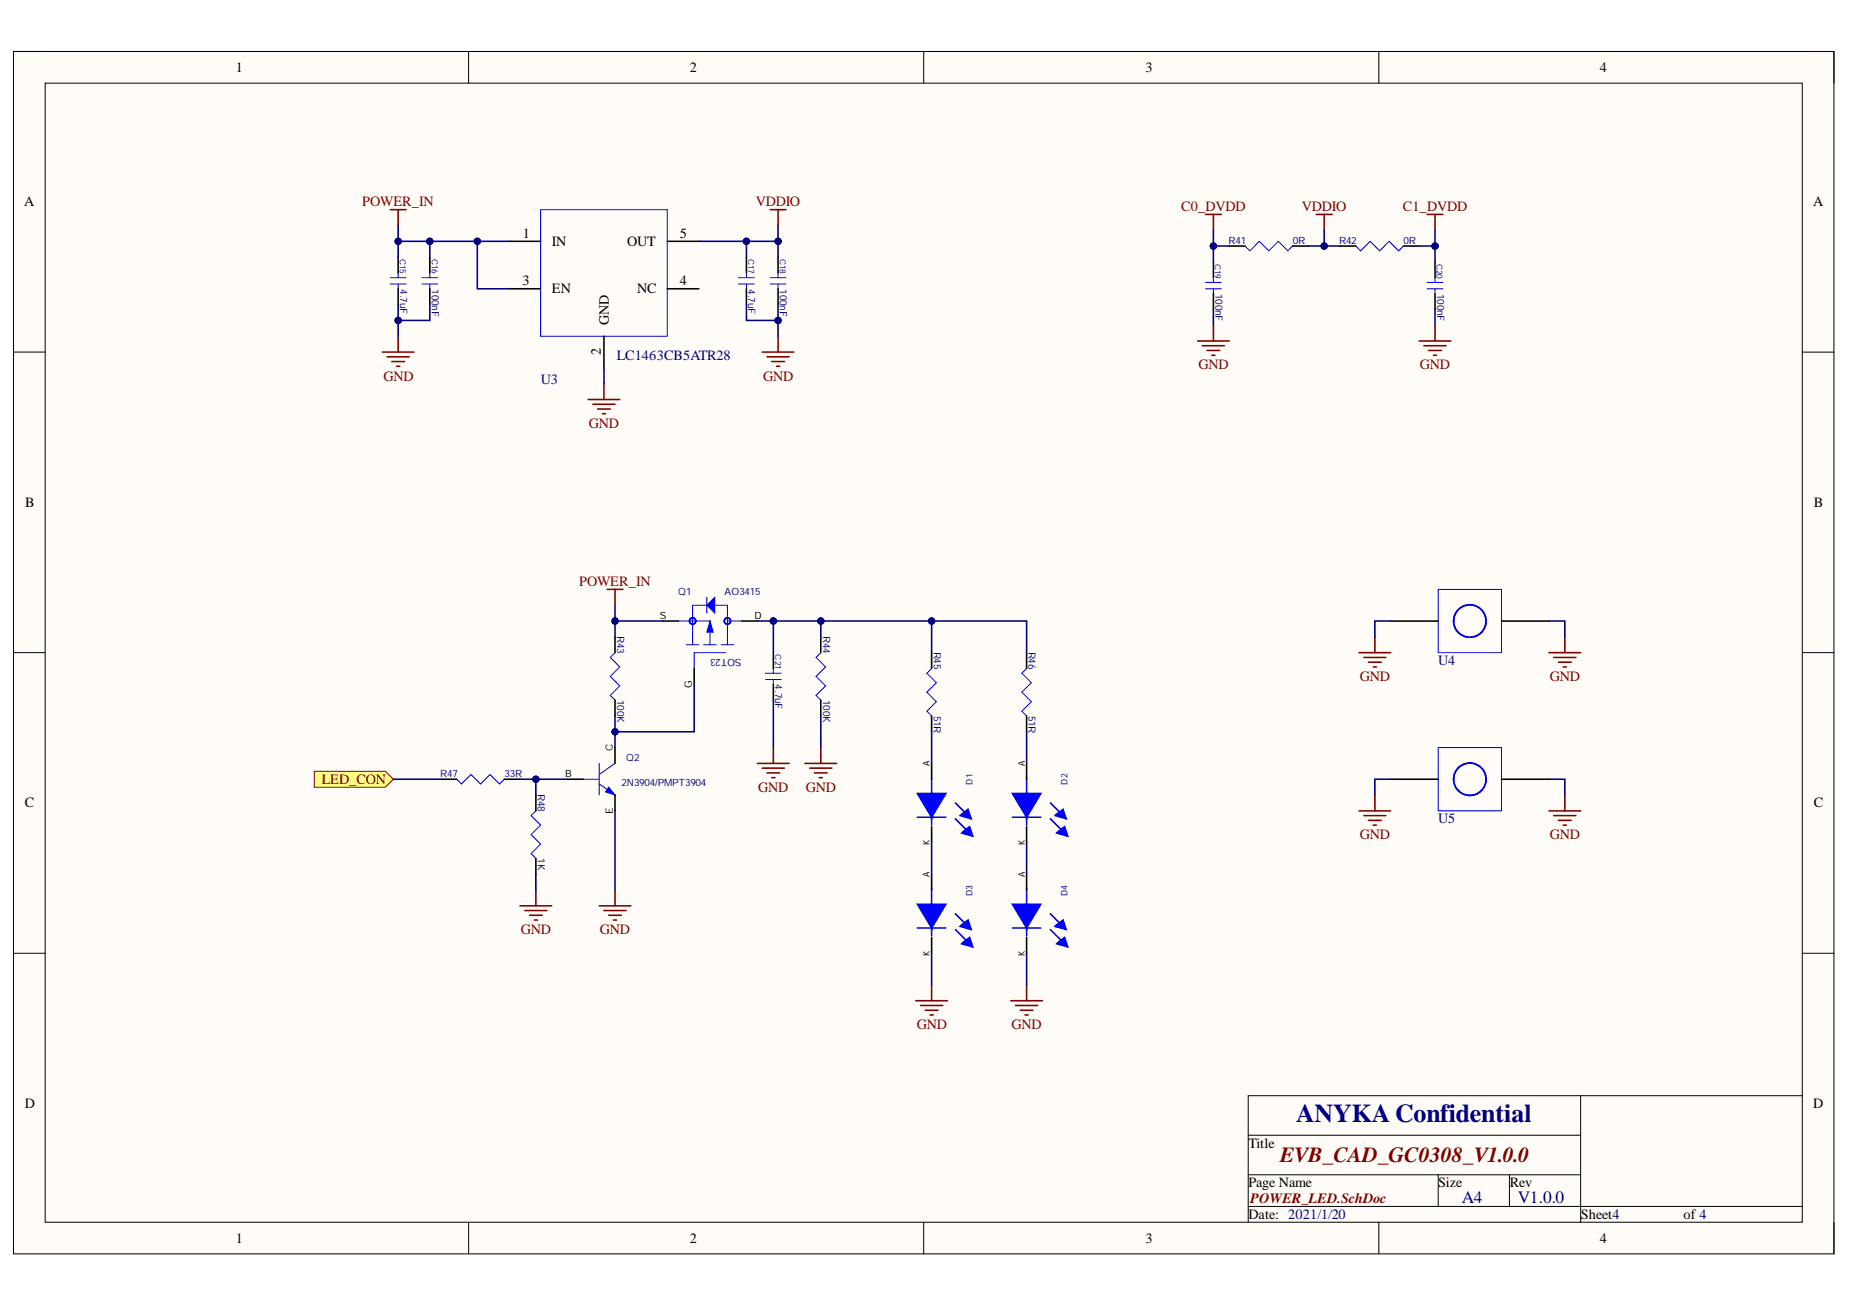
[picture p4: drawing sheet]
<svg xmlns="http://www.w3.org/2000/svg" width="297mm" height="210mm" viewBox="0 0 297 210" stroke-linecap="round" stroke-linejoin="round" font-family="sans-serif">
<path d="M2.2 8.3h292.4v193.1h-292.4z" fill-rule="evenodd" fill="#fffcf8"/>
<path d="M2.2 8.3h292.4v193.1h-292.4z" fill="none" stroke="#000" stroke-width=".16"/>
<path d="M7.3 13.4h282.2v182.9h-282.2z" fill-rule="evenodd" fill="#fffcf8"/>
<g fill="none" stroke="#000" stroke-width=".16">
<path d="M2.2 8.3h5.1M7.3 13.4h282.2v182.9h-282.2zM75.3 8.3v5M148.4 8.3v5M221.5 8.3v5.1M289.5 8.3h5.1v5.1M2.2 56.5h5.1M289.5 56.5h5.1M2.2 104.8h5.1M289.5 104.8h5.1M2.2 153.1h5.1M289.5 153.1h5.1"/>
<path d="M253.9 176v20.3M289.5 176h-89v20.3M75.3 196.3v5.1M148.4 196.3v5.1M200.5 182.3h53.4M200.5 193.8h89M200.5 188.7h53.4M221.5 196.3v5.1M231 188.7v5.1M242.5 188.7v5.1M294.6 196.3v5.1"/>
</g>
<g fill="none" stroke="#00f" stroke-width=".16">
<path d="M86.9 33.7h20.3v20.3h-20.3zM200 39.5l.8 .8 1.5-1.5 1.5 1.5 1.6-1.5 1.5 1.5 .7-.8M217.8 39.5l.8 .8 1.5-1.5 1.5 1.5 1.6-1.5 1.5 1.5 .7-.8M62.7 44.6h2.5M62.7 45.6h2.5M64 43.8v.8M64 45.6v.8M67.8 44.6h2.5M67.8 45.6h2.5M69 43.8v.8M69 45.6v.8M118.6 44.6h2.6"/>
<path d="M118.6 45.6h2.6M119.9 43.8v.8M119.9 45.6v.8M123.7 44.6h2.6M123.7 45.6h2.6M125 43.8v.8M125 45.6v.8M193.7 45.4h2.5M193.7 46.4h2.5M194.9 44.6v.8M194.9 46.4v.7M229.3 45.4h2.5"/>
<path d="M229.3 46.4h2.5M230.5 44.6v.8M230.5 46.4v.7M109 99.7h5.1M113.6 97.2h-2.3v6.3M113.6 95.9v2.6M114.8 97.2h2.1v6.3M116.9 99.7h2.2M110.2 103.5h2.1M113 103.5h2.1M114.1 101v2.5M115.8 103.5h2.1"/>
<path d="M116.6 104.8h-5.1v2.6M123 108.1h2.5M123 109.1h2.5M124.2 107.4v.7M124.2 109.1v.8M131.9 104.8l-.8 .8 1.5 1.5-1.5 1.5 1.5 1.6-1.5 1.5 .8 .7M149.7 107.4l-.8 .7 1.5 1.5-1.5 1.6 1.5 1.5-1.5 1.5 .8 .8M164.9 107.4l-.7 .7 1.5 1.5-1.5 1.6 1.5 1.5-1.5 1.5 .7 .8"/>
</g>
<g fill="none" stroke="#000" stroke-width=".25">
<path d="M81.8 38.8h5.1M107.2 38.8h5.1M197.5 39.5h2.5M207.6 39.5h2.6M215.3 39.5h2.5M225.4 39.5h2.6M64 41.3v2.5M64 46.4v2.5M69 41.3v2.5M69 46.4v2.5M81.8 46.4h5.1M97 54v5.1"/>
<path d="M107.2 46.4h5.1M119.9 41.3v2.5M119.9 46.4v2.5M125 41.3v2.5M125 46.4v2.5M194.9 42.1v2.5M194.9 47.1v2.6M230.5 42.1v2.5M230.5 47.1v2.6M124.2 104.8v2.6M124.2 109.9v2.5M131.9 102.3v2.5"/>
<path d="M131.9 112.4v2.6M149.7 104.8v2.6M149.7 115v2.5M164.9 104.8v2.6M164.9 115v2.5"/>
</g>
<g fill="none" stroke="#800000" stroke-width=".25">
<path d="M62.7 33.7h2.5M64 33.7v2.5M123.7 33.7h2.6M125 33.7v2.5M193.7 34.4h2.5M194.9 34.4v2.6M211.5 34.4h2.5M212.7 34.4v2.6M229.3 34.4h2.5M230.5 34.4v2.6M61.4 56.5h5.1M62.2 57.3h3.5"/>
<path d="M62.9 58.1h2.1M63.7 58.8h.5M64 54v2.5M122.5 56.5h5M123.2 57.3h3.6M124 58.1h2M124.7 58.8h.6M125 54v2.5M192.4 54.8h5.1M193.2 55.5h3.5M193.9 56.3h2M194.7 57.1h.5"/>
<path d="M194.9 52.2v2.6M228 54.8h5.1M228.7 55.5h3.6M229.5 56.3h2.1M230.3 57.1h.5M230.5 52.2v2.6M94.5 64.2h5.1M95.2 64.9h3.6M96 65.7h2M96.8 66.4h.5M97 61.6v2.6"/>
</g>
<path d="M114.8 95.9v2.6l-1.2-1.3z" fill="#00f"/>
<path d="M114.8 95.9v2.6l-1.2-1.3z" fill="none" stroke="#00f" stroke-width=".16"/>
<path d="M114.1 99.7l.5 1.8h-1z" fill="#00f"/>
<path d="M114.1 99.7l.5 1.8h-1zM98.8 104.8l-.8 .8 1.6 1.5-1.6 1.5 1.6 1.6-1.6 1.5 .8 .7M93.7 125.1h2.6M96.3 125.9l2.5 1.8M96.3 122.6v5.1M98.8 122.6l-2.5 1.8" fill="none" stroke="#00f" stroke-width=".16"/>
<g fill="none" stroke="#00f" stroke-width=".25">
<circle cx="111.3" cy="99.7" r=".51"/>
<circle cx="116.9" cy="99.7" r=".51"/>
</g>
<path d="M106.4 99.7h2.6M119.1 99.7h2.6M98.8 102.3v2.5M98.8 112.4v2.6M111.5 107.4v2.5" fill="none" stroke="#000" stroke-width=".25"/>
<path d="M97.5 94.7h2.6M98.8 94.7v2.5M121.7 122.6h5.1M122.5 123.4h3.5M123.2 124.1h2.1M124 124.9h.5M124.2 120.1v2.5M129.3 122.6h5.1M130.1 123.4h3.5M130.8 124.1h2.1M131.6 124.9h.5M131.9 120.1v2.5" fill="none" stroke="#800000" stroke-width=".25"/>
<path d="M97.8 126.4l1 1.3-1.5-.5z" fill="#00f"/>
<path d="M97.8 126.4l1 1.3-1.5-.5z" fill="none" stroke="#00f" stroke-width=".16"/>
<path d="M91.2 125.1h2.5M98.8 120.1v2.5M98.8 127.7v2.5" fill="none" stroke="#000" stroke-width=".25"/>
<path d="M96.3 145.5h5M97 146.2h3.6M97.8 147h2M98.5 147.8h.6M98.8 142.9v2.6" fill="none" stroke="#800000" stroke-width=".25"/>
<path d="M50.5 123.9h11.4l1.3 1.2-1.3 1.3h-11.4z" fill-rule="evenodd" fill="#ffff80"/>
<path d="M50.5 123.9h11.4l1.3 1.2-1.3 1.3h-11.4z" fill="none" stroke="#800000" stroke-width=".16"/>
<g fill="none" stroke="#800000" stroke-width=".25">
<path d="M218.3 104.8h5.1M219.1 105.6h3.5M219.9 106.3h2M220.6 107.1h.5M220.9 102.3v2.5M248.8 104.8h5.1M249.6 105.6h3.6M250.4 106.3h2M251.1 107.1h.5M251.4 102.3v2.5M218.3 130.2h5.1M219.1 131h3.5"/>
<path d="M219.9 131.7h2M220.6 132.5h.5M220.9 127.7v2.5M248.8 130.2h5.1M249.6 131h3.6M250.4 131.7h2M251.1 132.5h.5M251.4 127.7v2.5M83.5 145.5h5.1M84.3 146.2h3.6M85.1 147h2M85.8 147.8h.5"/>
<path d="M86.1 142.9v2.6M149.7 158.2v2.5M164.9 158.2v2.5M147.1 160.7h5.1M147.9 161.5h3.5M148.6 162.2h2.1M149.4 163h.5M162.4 160.7h5.1M163.1 161.5h3.6M163.9 162.2h2M164.7 163h.5"/>
</g>
<path d="M231 94.7h10.2v10.1h-10.2zM73.4 125.1l.7 .8 1.6-1.5 1.5 1.5 1.5-1.5 1.5 1.5 .8-.8M86.1 130.2l-.8 .8 1.6 1.5-1.6 1.5 1.6 1.6-1.6 1.5 .8 .8M231 120.1h10.2v10.1h-10.2z" fill="none" stroke="#00f" stroke-width=".16"/>
<path d="M223.4 99.7h7.6M241.2 99.7h7.6M70.8 125.1h2.6M81 125.1h2.5M86.1 127.7v2.5M86.1 137.9v2.5M223.4 125.1h7.6M241.2 125.1h7.6" fill="none" stroke="#000" stroke-width=".25"/>
<g fill="none" stroke="#00f" stroke-width=".25">
<path d="M147.4 131.2h4.6M149.7 124.9v7.6"/>
<circle cx="236.1" cy="99.7" r="2.61"/>
<circle cx="236.1" cy="99.7" r="2.6"/>
<circle cx="236.1" cy="125.1" r="2.6"/>
</g>
<path d="M147.4 127.4h2.3v3.8z" fill="#00f"/>
<path d="M147.4 127.4h2.3v3.8z" fill="none" stroke="#00f" stroke-width=".25"/>
<path d="M149.7 127.4h2.3l-2.3 3.8z" fill="#00f"/>
<path d="M149.7 127.4h2.3l-2.3 3.8zM153.5 129l2.5 2.5" fill="none" stroke="#00f" stroke-width=".25"/>
<path d="M154.2 131l1.3-1 .5 1.5z" fill-rule="evenodd" fill="#00f"/>
<path d="M153.5 131.5l2.5 2.5M154.2 131l1.3-1 .5 1.5z" fill="none" stroke="#00f" stroke-width=".25"/>
<path d="M154.5 133.8l1.3-1 .5 1.5z" fill-rule="evenodd" fill="#00f"/>
<path d="M154.5 133.8l1.3-1 .5 1.5zM147.4 149h4.6M149.7 142.7v7.6" fill="none" stroke="#00f" stroke-width=".25"/>
<path d="M149.7 122.6v2.5M149.7 132.8v2.5" fill="none" stroke="#000" stroke-width=".25"/>
<path d="M147.4 145.2h2.3v3.8z" fill="#00f"/>
<path d="M147.4 145.2h2.3v3.8z" fill="none" stroke="#00f" stroke-width=".25"/>
<path d="M149.7 145.2h2.3l-2.3 3.8z" fill="#00f"/>
<path d="M149.7 145.2h2.3l-2.3 3.8zM153.5 146.7l2.5 2.6" fill="none" stroke="#00f" stroke-width=".25"/>
<path d="M154.2 148.8l1.3-1 .5 1.5z" fill-rule="evenodd" fill="#00f"/>
<path d="M153.5 149.3l2.5 2.5M154.2 148.8l1.3-1 .5 1.5z" fill="none" stroke="#00f" stroke-width=".25"/>
<path d="M154.5 151.6l1.3-1 .5 1.5z" fill-rule="evenodd" fill="#00f"/>
<path d="M162.6 131.2h4.6M164.9 124.9v7.6M154.5 151.6l1.3-1 .5 1.5z" fill="none" stroke="#00f" stroke-width=".25"/>
<path d="M149.7 140.4v2.5M149.7 150.6v2.5" fill="none" stroke="#000" stroke-width=".25"/>
<path d="M162.6 127.4h2.3v3.8z" fill="#00f"/>
<path d="M162.6 127.4h2.3v3.8z" fill="none" stroke="#00f" stroke-width=".25"/>
<path d="M164.9 127.4h2.3l-2.3 3.8z" fill="#00f"/>
<path d="M164.9 127.4h2.3l-2.3 3.8zM168.7 129l2.6 2.5" fill="none" stroke="#00f" stroke-width=".25"/>
<path d="M169.5 131l1.3-1 .5 1.5z" fill-rule="evenodd" fill="#00f"/>
<path d="M168.7 131.5l2.6 2.5M169.5 131l1.3-1 .5 1.5z" fill="none" stroke="#00f" stroke-width=".25"/>
<path d="M169.8 133.8l1.2-1 .5 1.5z" fill-rule="evenodd" fill="#00f"/>
<path d="M169.8 133.8l1.2-1 .5 1.5zM162.6 149h4.6M164.9 142.7v7.6" fill="none" stroke="#00f" stroke-width=".25"/>
<path d="M164.9 122.6v2.5M164.9 132.8v2.5" fill="none" stroke="#000" stroke-width=".25"/>
<path d="M162.6 145.2h2.3v3.8z" fill="#00f"/>
<path d="M162.6 145.2h2.3v3.8z" fill="none" stroke="#00f" stroke-width=".25"/>
<path d="M164.9 145.2h2.3l-2.3 3.8z" fill="#00f"/>
<path d="M164.9 145.2h2.3l-2.3 3.8zM168.7 146.7l2.6 2.6" fill="none" stroke="#00f" stroke-width=".25"/>
<path d="M169.5 148.8l1.3-1 .5 1.5z" fill-rule="evenodd" fill="#00f"/>
<path d="M168.7 149.3l2.6 2.5M169.5 148.8l1.3-1 .5 1.5z" fill="none" stroke="#00f" stroke-width=".25"/>
<path d="M169.8 151.6l1.2-1 .5 1.5z" fill-rule="evenodd" fill="#00f"/>
<path d="M169.8 151.6l1.2-1 .5 1.5z" fill="none" stroke="#00f" stroke-width=".25"/>
<path d="M164.9 140.4v2.5M164.9 150.6v2.5" fill="none" stroke="#000" stroke-width=".25"/>
<path d="M69 48.9v2.6h-5M230.5 49.7v2.5M63.2 125.1h7.6" fill="none" stroke="#000080" stroke-width=".25"/>
<circle cx="64" cy="51.5" r=".51" fill="#000080"/>
<circle cx="64" cy="51.5" r=".51" fill="none" stroke="#000080" stroke-width=".16"/>
<path d="M64 36.2v2.6h17.8" fill="none" stroke="#000080" stroke-width=".25"/>
<circle cx="76.7" cy="38.8" r=".51" fill="#000080"/>
<circle cx="76.7" cy="38.8" r=".51" fill="none" stroke="#000080" stroke-width=".16"/>
<circle cx="69" cy="38.8" r=".51" fill="#000080"/>
<circle cx="69" cy="38.8" r=".51" fill="none" stroke="#000080" stroke-width=".16"/>
<circle cx="64" cy="38.8" r=".51" fill="#000080"/>
<circle cx="64" cy="38.8" r=".51" fill="none" stroke="#000080" stroke-width=".16"/>
<path d="M76.7 38.8v7.6h5.1" fill="none" stroke="#000080" stroke-width=".25"/>
<circle cx="76.7" cy="38.8" r=".51" fill="#000080"/>
<circle cx="76.7" cy="38.8" r=".51" fill="none" stroke="#000080" stroke-width=".16"/>
<path d="M83.5 125.1h2.6" fill="none" stroke="#000080" stroke-width=".25"/>
<circle cx="86.1" cy="125.1" r=".51" fill="#000080"/>
<circle cx="86.1" cy="125.1" r=".51" fill="none" stroke="#000080" stroke-width=".16"/>
<path d="M91.2 125.1h-5.1v2.6" fill="none" stroke="#000080" stroke-width=".25"/>
<circle cx="86.1" cy="125.1" r=".51" fill="#000080"/>
<circle cx="86.1" cy="125.1" r=".51" fill="none" stroke="#000080" stroke-width=".16"/>
<path d="M111.5 109.9v7.6h-12.7" fill="none" stroke="#000080" stroke-width=".25"/>
<circle cx="98.8" cy="117.5" r=".51" fill="#000080"/>
<circle cx="98.8" cy="117.5" r=".51" fill="none" stroke="#000080" stroke-width=".16"/>
<path d="M106.4 99.7h-7.6v2.6" fill="none" stroke="#000080" stroke-width=".25"/>
<circle cx="98.8" cy="99.7" r=".51" fill="#000080"/>
<circle cx="98.8" cy="99.7" r=".51" fill="none" stroke="#000080" stroke-width=".16"/>
<path d="M112.3 38.8h7.6" fill="none" stroke="#000080" stroke-width=".25"/>
<circle cx="119.9" cy="38.8" r=".51" fill="#000080"/>
<circle cx="119.9" cy="38.8" r=".51" fill="none" stroke="#000080" stroke-width=".16"/>
<path d="M119.9 48.9v2.6h5.1" fill="none" stroke="#000080" stroke-width=".25"/>
<circle cx="125" cy="51.5" r=".51" fill="#000080"/>
<circle cx="125" cy="51.5" r=".51" fill="none" stroke="#000080" stroke-width=".16"/>
<path d="M119.9 41.3v-2.5h5.1v2.5" fill="none" stroke="#000080" stroke-width=".25"/>
<circle cx="119.9" cy="38.8" r=".51" fill="#000080"/>
<circle cx="119.9" cy="38.8" r=".51" fill="none" stroke="#000080" stroke-width=".16"/>
<circle cx="125" cy="38.8" r=".51" fill="#000080"/>
<circle cx="125" cy="38.8" r=".51" fill="none" stroke="#000080" stroke-width=".16"/>
<path d="M121.7 99.7h10.2v2.6" fill="none" stroke="#000080" stroke-width=".25"/>
<circle cx="124.2" cy="99.7" r=".51" fill="#000080"/>
<circle cx="124.2" cy="99.7" r=".51" fill="none" stroke="#000080" stroke-width=".16"/>
<circle cx="131.9" cy="99.7" r=".51" fill="#000080"/>
<circle cx="131.9" cy="99.7" r=".51" fill="none" stroke="#000080" stroke-width=".16"/>
<path d="M131.9 99.7h33v5.1" fill="none" stroke="#000080" stroke-width=".25"/>
<circle cx="131.9" cy="99.7" r=".51" fill="#000080"/>
<circle cx="131.9" cy="99.7" r=".51" fill="none" stroke="#000080" stroke-width=".16"/>
<circle cx="149.7" cy="99.7" r=".51" fill="#000080"/>
<circle cx="149.7" cy="99.7" r=".51" fill="none" stroke="#000080" stroke-width=".16"/>
<path d="M194.9 37v2.5h2.6" fill="none" stroke="#000080" stroke-width=".25"/>
<circle cx="194.9" cy="39.5" r=".51" fill="#000080"/>
<circle cx="194.9" cy="39.5" r=".51" fill="none" stroke="#000080" stroke-width=".16"/>
<path d="M210.2 39.5h5.1" fill="none" stroke="#000080" stroke-width=".25"/>
<circle cx="212.7" cy="39.5" r=".51" fill="#000080"/>
<circle cx="212.7" cy="39.5" r=".51" fill="none" stroke="#000080" stroke-width=".16"/>
<path d="M230.5 37v2.5h-2.5M223.4 99.7h-2.5v2.6M223.4 125.1h-2.5v2.6" fill="none" stroke="#000080" stroke-width=".25"/>
<circle cx="230.5" cy="39.5" r=".51" fill="#000080"/>
<circle cx="230.5" cy="39.5" r=".51" fill="none" stroke="#000080" stroke-width=".16"/>
<path d="M64 48.9v5.1M248.8 99.7h2.6v2.6M248.8 125.1h2.6v2.6" fill="none" stroke="#000080" stroke-width=".25"/>
<circle cx="64" cy="51.5" r=".51" fill="#000080"/>
<circle cx="64" cy="51.5" r=".51" fill="none" stroke="#000080" stroke-width=".16"/>
<path d="M64 38.8v2.5" fill="none" stroke="#000080" stroke-width=".25"/>
<circle cx="64" cy="38.8" r=".51" fill="#000080"/>
<circle cx="64" cy="38.8" r=".51" fill="none" stroke="#000080" stroke-width=".16"/>
<path d="M69 38.8v2.5" fill="none" stroke="#000080" stroke-width=".25"/>
<circle cx="69" cy="38.8" r=".51" fill="#000080"/>
<circle cx="69" cy="38.8" r=".51" fill="none" stroke="#000080" stroke-width=".16"/>
<path d="M97 59.1v2.5M98.8 115v5.1M98.8 130.2v12.7M86.1 140.4v2.5" fill="none" stroke="#000080" stroke-width=".25"/>
<circle cx="98.8" cy="117.5" r=".51" fill="#000080"/>
<circle cx="98.8" cy="117.5" r=".51" fill="none" stroke="#000080" stroke-width=".16"/>
<path d="M98.8 97.2v2.5" fill="none" stroke="#000080" stroke-width=".25"/>
<circle cx="98.8" cy="99.7" r=".51" fill="#000080"/>
<circle cx="98.8" cy="99.7" r=".51" fill="none" stroke="#000080" stroke-width=".16"/>
<path d="M124.2 99.7v5.1M124.2 112.4v7.7" fill="none" stroke="#000080" stroke-width=".25"/>
<circle cx="124.2" cy="99.7" r=".51" fill="#000080"/>
<circle cx="124.2" cy="99.7" r=".51" fill="none" stroke="#000080" stroke-width=".16"/>
<path d="M125 48.9v5.1" fill="none" stroke="#000080" stroke-width=".25"/>
<circle cx="125" cy="51.5" r=".51" fill="#000080"/>
<circle cx="125" cy="51.5" r=".51" fill="none" stroke="#000080" stroke-width=".16"/>
<path d="M125 36.2v2.6" fill="none" stroke="#000080" stroke-width=".25"/>
<circle cx="125" cy="38.8" r=".51" fill="#000080"/>
<circle cx="125" cy="38.8" r=".51" fill="none" stroke="#000080" stroke-width=".16"/>
<path d="M149.7 99.7v5.1M131.9 115v5.1M149.7 117.5v5.1M149.7 135.3v5.1M149.7 153.1v5.1" fill="none" stroke="#000080" stroke-width=".25"/>
<circle cx="149.7" cy="99.7" r=".51" fill="#000080"/>
<circle cx="149.7" cy="99.7" r=".51" fill="none" stroke="#000080" stroke-width=".16"/>
<path d="M194.9 39.5v2.6M194.9 49.7v2.5M164.9 117.5v5.1M164.9 135.3v5.1M164.9 153.1v5.1" fill="none" stroke="#000080" stroke-width=".25"/>
<circle cx="194.9" cy="39.5" r=".51" fill="#000080"/>
<circle cx="194.9" cy="39.5" r=".51" fill="none" stroke="#000080" stroke-width=".16"/>
<path d="M212.7 37v2.5" fill="none" stroke="#000080" stroke-width=".25"/>
<circle cx="212.7" cy="39.5" r=".51" fill="#000080"/>
<circle cx="212.7" cy="39.5" r=".51" fill="none" stroke="#000080" stroke-width=".16"/>
<path d="M230.5 39.5v2.6" fill="none" stroke="#000080" stroke-width=".25"/>
<circle cx="230.5" cy="39.5" r=".51" fill="#000080"/>
<circle cx="230.5" cy="39.5" r=".51" fill="none" stroke="#000080" stroke-width=".16"/>
<text font-size="4.1" fill="#000080" x="208.2" y="180.1">ANYKA Confidential</text>
<text font-size="3.5" fill="#800000" x="205.7" y="186.6">EVB_CAD_GC0308_V1.0.0</text>
<g font-size="2.8" fill="#000080">
<text x="234.9" y="193.1">A4</text>
<text x="243.8" y="193.1">V1.0.0</text>
</g>
<g font-size="2.3">
<text x="37.9" y="11.6">1</text>
<text x="110.8" y="11.6">2</text>
<text x="184" y="11.6">3</text>
<text x="257" y="11.6">4</text>
<text x="3.9" y="33.1">A</text>
<text x="291.3" y="33.1">A</text>
<text x="84" y="38.2">1</text>
<text x="88.7" y="39.5">IN</text>
<text x="100.8" y="39.5">OUT</text>
<text x="109.2" y="38.2">5</text>
<text x="83.9" y="45.8">3</text>
<text x="88.7" y="47.1">EN</text>
<text x="102.4" y="47.1">NC</text>
<text x="109.2" y="45.8">4</text>
<text x="97.8" y="52.2" transform="rotate(-90 97.8 52.2)">GND</text>
<text x="96.5" y="57.1" transform="rotate(-90 96.5 57.1)">2</text>
<text x="4.1" y="81.4">B</text>
<text x="291.4" y="81.4">B</text>
<text x="4" y="129.7">C</text>
<text x="291.4" y="129.7">C</text>
<text x="4" y="177.9">D</text>
<text x="291.3" y="177.9">D</text>
<text x="200.6" y="184.4">Title</text>
<text x="200.6" y="190.7">Page Name</text>
<text x="231" y="190.7">Size</text>
<text x="242.5" y="190.7">Rev</text>
<text x="200.6" y="195.8">Date: 2021/1/20</text>
<text x="254" y="195.8">Sheet4</text>
<text x="270.5" y="195.8">of 4</text>
<text x="37.9" y="199.6">1</text>
<text x="110.8" y="199.6">2</text>
<text x="184" y="199.6">3</text>
<text x="257" y="199.6">4</text>
</g>
<g font-size="2.3" fill="#800000">
<text x="58.2" y="33.1">POWER_IN</text>
<text x="121.4" y="33.1">VDDIO</text>
<text x="189.8" y="33.9">C0_DVDD</text>
<text x="209.1" y="33.9">VDDIO</text>
<text x="225.4" y="33.9">C1_DVDD</text>
<text x="192.6" y="59.3">GND</text>
<text x="228.1" y="59.3">GND</text>
<text x="61.6" y="61.1">GND</text>
<text x="122.6" y="61.1">GND</text>
<text x="94.6" y="68.7">GND</text>
<text x="93.1" y="94.2">POWER_IN</text>
<text x="218.4" y="109.4">GND</text>
<text x="249" y="109.4">GND</text>
<text x="51.7" y="125.9">LED_CON</text>
<text x="121.8" y="127.1">GND</text>
<text x="129.4" y="127.1">GND</text>
<text x="218.4" y="134.7">GND</text>
<text x="249" y="134.7">GND</text>
<text x="83.7" y="150">GND</text>
<text x="96.4" y="150">GND</text>
<text x="147.3" y="165.3">GND</text>
<text x="162.5" y="165.3">GND</text>
<text x="200.8" y="193.2">POWER_LED.SchDoc</text>
</g>
<g font-size="2.3" fill="#000080">
<text x="99.1" y="57.8">LC1463CB5ATR28</text>
<text x="86.9" y="61.6">U3</text>
<text x="231" y="106.8">U4</text>
<text x="231" y="132.2">U5</text>
</g>
<g font-size="1.6" fill="#000080">
<text x="197.4" y="39.1">R41</text>
<text x="207.7" y="39.1">0R</text>
<text x="215.1" y="39.1">R42</text>
<text x="225.5" y="39.1">0R</text>
<text x="64.3" y="46.4" transform="rotate(90 64.3 46.4)">4.7uF</text>
<text x="69.4" y="46.4" transform="rotate(90 69.4 46.4)">100nF</text>
<text x="120.2" y="46.4" transform="rotate(90 120.2 46.4)">4.7uF</text>
<text x="125.3" y="46.4" transform="rotate(90 125.3 46.4)">100nF</text>
<text x="195.3" y="47.2" transform="rotate(90 195.3 47.2)">100nF</text>
<text x="230.9" y="47.2" transform="rotate(90 230.9 47.2)">100nF</text>
<text x="109" y="95.6">Q1</text>
<text x="116.4" y="95.6">AO3415</text>
<text x="99.2" y="102.1" transform="rotate(90 99.2 102.1)">R43</text>
<text x="119.1" y="105.9" transform="rotate(-180 119.1 105.9)">SOT23</text>
<text x="132.2" y="102.1" transform="rotate(90 132.2 102.1)">R44</text>
<text x="150" y="104.6" transform="rotate(90 150 104.6)">R45</text>
<text x="165.2" y="104.6" transform="rotate(90 165.2 104.6)">R46</text>
<text x="99.2" y="112.4" transform="rotate(90 99.2 112.4)">100K</text>
<text x="124.5" y="109.9" transform="rotate(90 124.5 109.9)">4.7uF</text>
<text x="132.2" y="112.4" transform="rotate(90 132.2 112.4)">100K</text>
<text x="150" y="115" transform="rotate(90 150 115)">51R</text>
<text x="165.2" y="115" transform="rotate(90 165.2 115)">51R</text>
<text x="70.7" y="124.8">R47</text>
<text x="81" y="124.8">33R</text>
<text x="100.6" y="122.2">Q2</text>
<text x="86.4" y="127.6" transform="rotate(90 86.4 127.6)">R48</text>
<text x="99.8" y="126.3">2N3904/PMPT3904</text>
<text x="86.4" y="137.9" transform="rotate(90 86.4 137.9)">1K</text>
</g>
<g font-size="1.6">
<text x="106" y="99.4">S</text>
<text x="121.2" y="99.4">D</text>
<text x="111.2" y="110.5" transform="rotate(-90 111.2 110.5)">G</text>
<text x="90.8" y="124.8">B</text>
<text x="98.5" y="120.5" transform="rotate(-90 98.5 120.5)">C</text>
<text x="98.5" y="130.7" transform="rotate(-90 98.5 130.7)">E</text>
</g>
<g font-size="1.4" fill="#000080">
<text x="64.2" y="41.6" transform="rotate(90 64.2 41.6)">C15</text>
<text x="69.4" y="41.6" transform="rotate(90 69.4 41.6)">C16</text>
<text x="120.2" y="41.6" transform="rotate(90 120.2 41.6)">C17</text>
<text x="125.3" y="41.6" transform="rotate(90 125.3 41.6)">C18</text>
<text x="195.2" y="42.3" transform="rotate(90 195.2 42.3)">C19</text>
<text x="230.8" y="42.3" transform="rotate(90 230.8 42.3)">C20</text>
<text x="124.5" y="105.1" transform="rotate(90 124.5 105.1)">C21</text>
<text x="156.3" y="126" transform="rotate(-90 156.3 126)">D1</text>
<text x="171.5" y="126" transform="rotate(-90 171.5 126)">D2</text>
<text x="156.3" y="143.9" transform="rotate(-90 156.3 143.9)">D3</text>
<text x="171.5" y="143.9" transform="rotate(-90 171.5 143.9)">D4</text>
</g>
<g font-size="1.4">
<text x="149.3" y="123.1" transform="rotate(-90 149.3 123.1)">A</text>
<text x="164.6" y="123.1" transform="rotate(-90 164.6 123.1)">A</text>
<text x="149.3" y="135.7" transform="rotate(-90 149.3 135.7)">K</text>
<text x="164.6" y="135.7" transform="rotate(-90 164.6 135.7)">K</text>
<text x="149.3" y="140.9" transform="rotate(-90 149.3 140.9)">A</text>
<text x="164.6" y="140.9" transform="rotate(-90 164.6 140.9)">A</text>
<text x="149.3" y="153.5" transform="rotate(-90 149.3 153.5)">K</text>
<text x="164.6" y="153.5" transform="rotate(-90 164.6 153.5)">K</text>
</g>
</svg>
